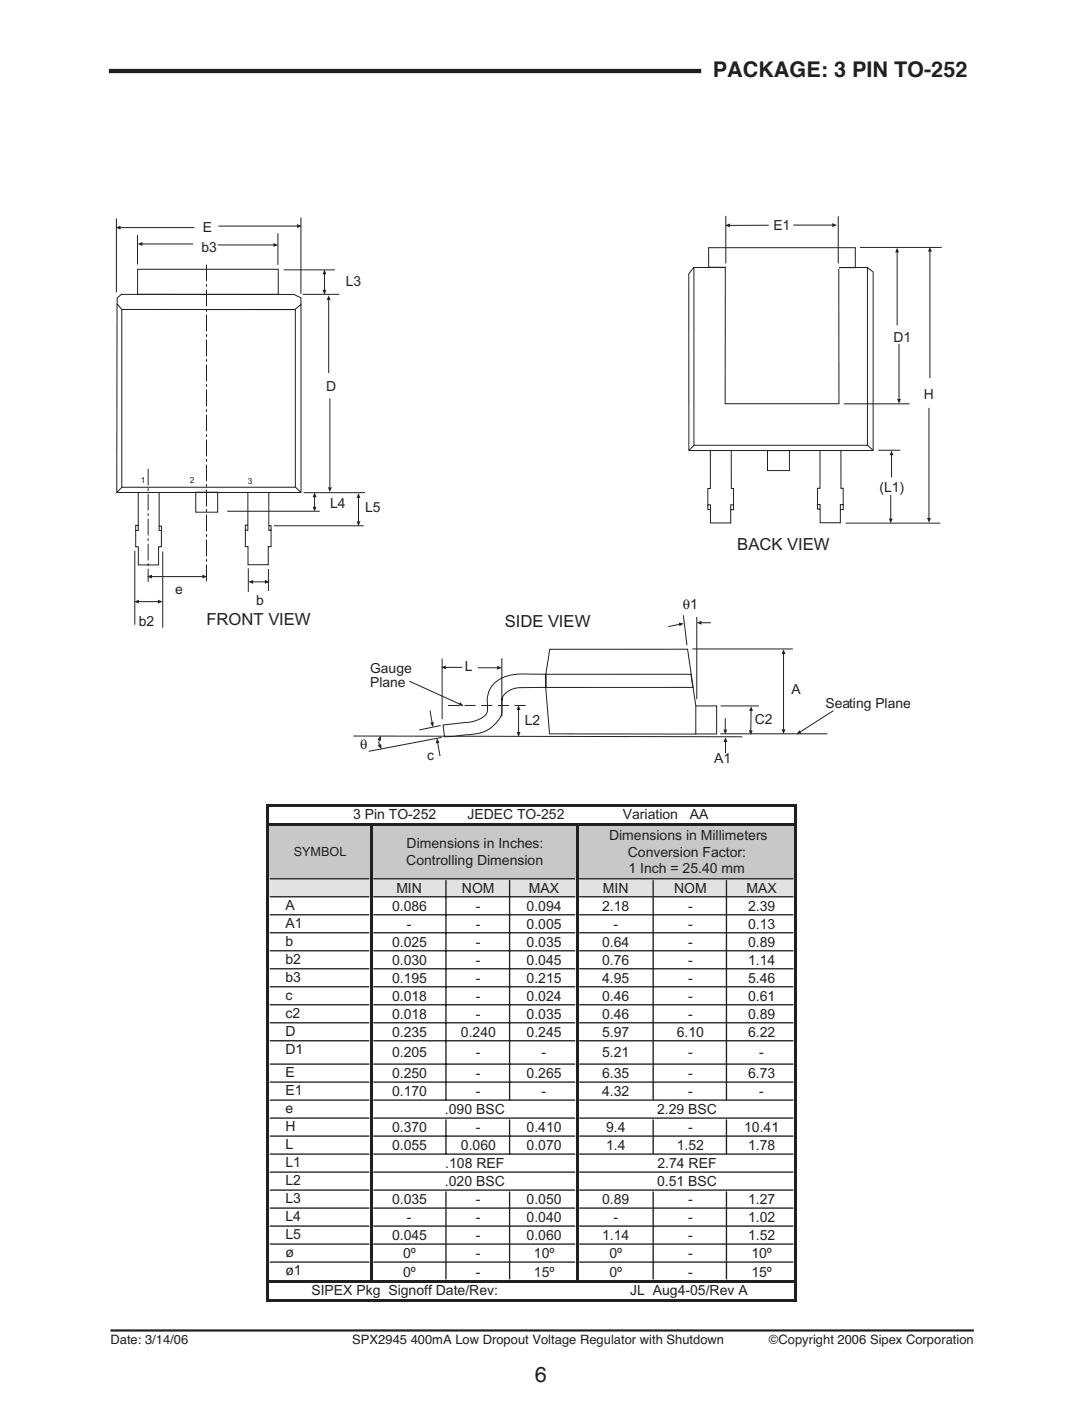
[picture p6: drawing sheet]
<svg xmlns="http://www.w3.org/2000/svg" width="178mm" height="229mm" viewBox="0 0 178 229" stroke-linecap="round" stroke-linejoin="round" font-family="sans-serif">
<path d="M18 217.1h141" fill="none" stroke="#231f20" stroke-width=".36"/>
<path d="M17.8 11.6h96.7" fill="none" stroke="#231f20" stroke-width=".7" stroke-linecap="butt"/>
<path d="M22.5 38.4v4.8M23.2 39.8h8.3M45.4 38.1v5.1M19.9 79.5l-.8 .8M48.2 79.5l.9 .8M32 80.3h3.5v3.3h-3.5z" fill="none" stroke="#231f20" stroke-width=".16"/>
<path d="M33.7 43.2v51.7" fill="none" stroke="#231f20" stroke-width=".16" stroke-dasharray="2.7 .5 .5 .5" stroke-linecap="butt"/>
<path d="M22.5 39.8l.7-.3v.6z" fill="#231f20"/>
<path d="M35.5 40h9.2" fill="none" stroke="#231f20" stroke-width=".16"/>
<path d="M44.6 39.7l.8 .3-.8 .3z" fill="#231f20"/>
<path d="M49.4 48h6M53.7 48.9v12M49.6 80.4h10" fill="none" stroke="#231f20" stroke-width=".16"/>
<path d="M53.7 48.2l.3 .8h-.6z" fill="#231f20"/>
<path d="M53.9 65v14.6" fill="none" stroke="#231f20" stroke-width=".16"/>
<path d="M53.5 79.5h.7l-.3 .8z" fill="#231f20"/>
<path d="M19 35.6v12.1M19.6 37.1h12.1M49.1 35.5v12.4M19.1 49.6v30.8h30v-30.7M19.1 48.6l.7-.6h28.2l1.1 .6v1.1l-1 .8h-28.2l-.8-.9zM19.9 50.5h28.3v29h-28.3zM22.5 43.9h22.9v4.1h-22.9z" fill="none" stroke="#231f20" stroke-width=".16"/>
<path d="M18.9 37.1l.8-.3v.7z" fill="#231f20"/>
<path d="M35.7 36.9h12.9" fill="none" stroke="#231f20" stroke-width=".16"/>
<path d="M48.5 36.6l.8 .3-.8 .3z" fill="#231f20"/>
<path d="M46.3 44h8.4M53 44.7v2.7" fill="none" stroke="#231f20" stroke-width=".16"/>
<g fill="#231f20">
<path d="M53 44l.3 .7h-.6z"/>
<path d="M52.7 47.3h.6l-.3 .8z"/>
</g>
<path d="M22.6 80.4v6.2h-.4v2.6h.4v3h3.3v-3h.5v-2.6h-.4v-6.2M22.6 85.7h-.4v.9M26 85.9h.4v.7M37.1 83.4h15.1M40.5 85.7h-.4v.8M40.5 80.4v6.1h-.4v2.7h.4v2.9h3.3v-2.9h.5v-2.7h-.4v-6.1M43.9 85.8h.4v.7M51.4 81.1v1.6" fill="none" stroke="#231f20" stroke-width=".16"/>
<g fill="#231f20">
<path d="M51.4 80.4l.3 .7h-.7z"/>
<path d="M51.1 82.7h.6l-.3 .8z"/>
</g>
<path d="M24.2 76.5v18.4" fill="none" stroke="#231f20" stroke-width=".16" stroke-dasharray="2.7 .5 .5 .5" stroke-linecap="butt"/>
<path d="M24.8 94.1h8.3" fill="none" stroke="#231f20" stroke-width=".16"/>
<g fill="#231f20">
<path d="M24 94.1l.8-.3v.6z"/>
<path d="M33 93.8l.8 .3-.8 .3z"/>
</g>
<path d="M22 89.9v12M22.6 98.2h3.2M26.6 90v12.4" fill="none" stroke="#231f20" stroke-width=".16"/>
<g fill="#231f20">
<path d="M21.9 98.2l.8-.3v.6z"/>
<path d="M25.8 97.9l.8 .3-.8 .3z"/>
</g>
<path d="M40.5 92.7v3.9M43.3 94.9h-2M43.8 92.9v3.5" fill="none" stroke="#231f20" stroke-width=".16"/>
<g fill="#231f20">
<path d="M40.5 94.9l.8-.3v.7z"/>
<path d="M43.3 94.6l.7 .3-.7 .4z"/>
</g>
<path d="M44.7 85.8h14.7M58.5 81.2v3.9" fill="none" stroke="#231f20" stroke-width=".16"/>
<g fill="#231f20">
<path d="M58.5 80.5l.3 .7h-.6z"/>
<path d="M58.2 85.1h.6l-.3 .7z"/>
</g>
<path d="M140.4 40.4h13.4M146.5 41.1v12M113.3 72.7l-.8 .8M141.7 72.7l.8 .8" fill="none" stroke="#231f20" stroke-width=".16"/>
<path d="M146.5 40.4l.3 .8h-.6z" fill="#231f20"/>
<path d="M146.8 56.1v9" fill="none" stroke="#231f20" stroke-width=".16"/>
<path d="M146.5 65.1h.6l-.3 .8z" fill="#231f20"/>
<path d="M118.5 35.2v7.8M125.5 36.8h-6.4M136.9 35.3v7.7M113.3 43.6l-.8 1.1v28.8h30.1v-29.1l-1-.7M113.3 43.6h28.3v29.1h-28.3z" fill="none" stroke="#231f20" stroke-width=".16"/>
<path d="M118.4 36.8l.8-.3v.6z" fill="#231f20"/>
<path d="M129.5 36.7h6.4" fill="none" stroke="#231f20" stroke-width=".16"/>
<path d="M135.9 36.4l.8 .3-.8 .3z" fill="#231f20"/>
<path d="M115.7 40.4h23.9v3.3h-2.7l.1 22.2h-18.6v-22.3h-2.7zM116 73.5v6.2h-.4v2.7h.4v2.9h3.3v-2.9h.5v-2.7h-.4v-6.2M133.9 73.5v6.2h-.4v2.6h.4v3h3.3v-3h.5v-2.6h-.4v-6.2M137.8 65.9h10.7M115.6 82.4v.7h.4M119.8 82.4v.8h-.5M133.5 82.3v.8h.4M137.7 82.3v.8h-.5" fill="none" stroke="#231f20" stroke-width=".16"/>
<path d="M118.5 43.4h18.4v.4h-18.4z" fill="#fff"/>
<path d="M151.8 41v20.7" fill="none" stroke="#231f20" stroke-width=".16"/>
<path d="M151.8 40.3l.3 .8h-.6z" fill="#231f20"/>
<path d="M151.7 66.6v18" fill="none" stroke="#231f20" stroke-width=".16"/>
<path d="M151.4 84.5h.6l-.3 .8z" fill="#231f20"/>
<path d="M145.6 74.2v3.7M138.1 85.4h15.4" fill="none" stroke="#231f20" stroke-width=".16"/>
<path d="M145.6 73.5l.3 .8h-.6z" fill="#231f20"/>
<path d="M145.4 80.8v3.9" fill="none" stroke="#231f20" stroke-width=".16"/>
<path d="M145.1 84.6h.6l-.3 .8z" fill="#231f20"/>
<path d="M125.3 73.5h3.6v3.3h-3.6zM143.4 73.5h3.6M70.2 115.9l.4 2" fill="none" stroke="#231f20" stroke-width=".16"/>
<path d="M70.2 117.9l.7-.1-.2 .8z" fill="#231f20"/>
<path d="M71.5 121.2l.3 2.2" fill="none" stroke="#231f20" stroke-width=".16"/>
<path d="M71.3 120.5l.5 .7-.6 .1z" fill="#231f20"/>
<path d="M71.9 118.4l-3.5 .7M89.8 105.9h22.5l1.3 9.3v4.6l-23.9-.1-.6-7.5v-2.2zM113 105.9h16.4M117.7 115.2h6.2M122.6 116v3.2M57.7 120.1l63.5 .1M72.1 120.3l-11.9 2.3" fill="none" stroke="#231f20" stroke-width=".16"/>
<g fill="#231f20">
<path d="M122.6 115.2l.3 .8h-.6z"/>
<path d="M122.3 119.2h.6l-.3 .7z"/>
</g>
<path d="M127.9 106.7v12.4" fill="none" stroke="#231f20" stroke-width=".16"/>
<g fill="#231f20">
<path d="M127.9 105.9l.3 .8h-.6z"/>
<path d="M127.6 119h.6l-.3 .8z"/>
</g>
<path d="M136.1 116l-5.5 3.4" fill="none" stroke="#231f20" stroke-width=".16"/>
<path d="M130.5 119.1l.4 .6-.9 .1z" fill="#231f20"/>
<path d="M72.2 107.5v9.9M72.3 118.3l3.7-.4a4.4 4.4 0 0 0 3.5-1.5l.1-1.1a4.3 4.3 0 0 1 3.6-5.1l2.1-.2h3.8v2.2h-4.1a3.2 3.2 0 0 0-3 1.6l-.1 .7a4.1 4.1 0 0 1-.4 2.9 5.9 5.9 0 0 1-5.5 2.5l-3.4 .3zM84.7 115.8v3.7M89.1 110h23.7l.3 2.2h-24z" fill="none" stroke="#231f20" stroke-width=".16"/>
<path d="M73.1 115.1h13.5" fill="none" stroke="#231f20" stroke-width=".16" stroke-dasharray="1.8 .9" stroke-linecap="butt"/>
<g fill="#231f20">
<path d="M84.7 115.1l.3 .7h-.6z"/>
<path d="M84.4 119.5h.6l-.3 .7z"/>
</g>
<path d="M66.8 111.2l8.2 3.7" fill="none" stroke="#231f20" stroke-width=".16"/>
<path d="M75.1 114.6l.6 .6-.8-.1z" fill="#231f20"/>
<path d="M72.7 108.9h2.8M81.9 107.6v-.1v9.4M113.6 115.2h3.4v4.6h-3.4" fill="none" stroke="#231f20" stroke-width=".16"/>
<path d="M72 108.9l.8-.3v.6z" fill="#231f20"/>
<path d="M78 109h3.2" fill="none" stroke="#231f20" stroke-width=".16"/>
<path d="M81.2 108.6l.7 .4-.7 .3z" fill="#231f20"/>
<path d="M111.6 100.4l.6 4.9M113.8 100.7v13.4M114.5 101.6h1.6" fill="none" stroke="#231f20" stroke-width=".16"/>
<path d="M113.8 101.6l.7-.3v.6z" fill="#231f20"/>
<path d="M110.9 101.9l-1.8 .3" fill="none" stroke="#231f20" stroke-width=".16"/>
<path d="M110.8 101.6l.8 .1-.7 .5z" fill="#231f20"/>
<path d="M61.9 120.7v.4l.1 .5" fill="none" stroke="#231f20" stroke-width=".16"/>
<g fill="#231f20">
<path d="M62.2 120v.9l-.6-.2z"/>
<path d="M61.7 121.7l.5-.3 .1 .8z"/>
</g>
<path d="M117.6 119.7h17.5M118.4 117.2v1.9" fill="none" stroke="#231f20" stroke-width=".16"/>
<path d="M118.1 119.1h.6l-.3 .7z" fill="#231f20"/>
<path d="M118.5 121v1.9" fill="none" stroke="#231f20" stroke-width=".16"/>
<path d="M118.5 120.3l.3 .8h-.7z" fill="#231f20"/>
<path d="M43.7 134.6h86.2v8.8h-86.2z" fill="#c6c8ca"/>
<path d="M43.7 143.4h86.2v3h-86.2z" fill="#e1e2e3"/>
<path d="M43.7 131.2v81.3M43.9 131.4h85.7M43.9 134.6h86.2M60.6 134.8v74.5M94.2 134.8v74.5M129.9 131.2v3.2M129.9 134.8v77.2M43.9 209.1h85.7M43.9 212.2h86.2" fill="none" stroke="#231f20" stroke-width=".43"/>
<g fill="none" stroke="#231f20" stroke-width=".22">
<path d="M44 143.4h16.3M44 146.3h16.3M44 149.3h16.3M44 152.2h16.3M44 155.1h16.3M44 158.1h16.3M61 143.4h32.9M61 146.3h32.9M61 149.3h32.9M61 152.2h32.9M61 155.1h32.9M61 158.1h32.9"/>
<path d="M72.8 143.6v35.9M83.2 143.6v35.9M94.6 143.4h34.9M94.6 146.3h34.9M94.6 149.3h34.9M94.6 152.2h34.9M94.6 155.1h34.9M94.6 158.1h34.9M106.6 143.6v35.9M118.6 143.6v35.9M44 161h16.3M44 163.9h16.3"/>
<path d="M44 166.9h16.3M44 169.8h16.3M44 173.6h16.3M44 176.6h16.3M44 179.5h16.3M61 161h32.9M61 163.9h32.9M61 166.9h32.9M61 169.8h32.9M61 173.6h32.9M61 176.6h32.9M61 179.5h32.9"/>
<path d="M94.6 161h34.9M94.6 163.9h34.9M94.6 166.9h34.9M94.6 169.8h34.9M94.6 173.6h34.9M94.6 176.6h34.9M94.6 179.5h34.9M44 182.4h16.3M44 185.4h16.3M44 188.3h16.3M44 191.3h16.3M44 194.2h16.3"/>
<path d="M44 197.1h16.3M61 182.4h32.9M61 185.4h32.9M61 188.3h32.9M61 191.3h32.9M61 194.2h32.9M61 197.1h32.9M72.8 182.7v5.6M72.8 194.4v14.4M83.2 182.7v5.6M83.2 194.4v14.4M94.6 182.4h34.9"/>
<path d="M94.6 185.4h34.9M94.6 188.3h34.9M94.6 191.3h34.9M94.6 194.2h34.9M94.6 197.1h34.9M106.6 182.7v5.6M106.6 194.4v14.4M118.6 182.7v5.6M118.6 194.4v14.4M44 200.1h16.3M44 203h16.3M44 205.9h16.3"/>
<path d="M61 200.1h32.9M61 203h32.9M61 205.9h32.9M94.6 200.1h34.9M94.6 203h34.9M94.6 205.9h34.9"/>
</g>
<g font-size="3.5" fill="#231f20">
<text x="116.4" y="12.5">PACKAGE: 3 PIN TO-252</text>
<text x="87.3" y="225.6">6</text>
</g>
<g font-size="2.7" fill="#231f20">
<text x="120.4" y="89.8">BACK VIEW</text>
<text x="33.7" y="102">FRONT VIEW</text>
<text x="82.4" y="102.3">SIDE VIEW</text>
</g>
<g font-size="2.3" fill="#231f20">
<text x="32.9" y="41.2">b3</text>
<text x="33.1" y="37.8">E</text>
<text x="126.3" y="37.5">E1</text>
<text x="56.5" y="46.7">L3</text>
<text x="145.9" y="55.7">D1</text>
<text x="53.3" y="63.9">D</text>
<text x="150.8" y="65.1">H</text>
<text x="53.9" y="82.9">L4</text>
<text x="59.6" y="83.6">L5</text>
<text x="143.6" y="80.2">(L1)</text>
<text x="28.6" y="96.9">e</text>
<text x="41.8" y="98.7">b</text>
<text x="111.5" y="99.4">θ1</text>
<text x="22.7" y="102.2">b2</text>
<text x="60.4" y="109.9">Gauge</text>
<text x="60.4" y="112.1">Plane</text>
<text x="75.9" y="109.6">L</text>
<text x="129.2" y="113.3">A</text>
<text x="85.7" y="118.3">L2</text>
<text x="123.2" y="118.1">C2</text>
<text x="134.8" y="115.6">Seating Plane</text>
<text x="58.8" y="122.2">θ</text>
<text x="69.8" y="124">c</text>
<text x="116.6" y="124.5">A1</text>
<text x="57.6" y="133.7">3 Pin TO-252</text>
<text x="76.3" y="133.7">JEDEC TO-252</text>
<text x="99.4" y="137.1">Dimensions in Millimeters</text>
<text x="101.7" y="133.7">Variation</text>
<text x="112.6" y="133.7">AA</text>
<text x="66.3" y="141.2">Controlling Dimension</text>
<text x="66.4" y="138.4">Dimensions in Inches:</text>
<text x="102.5" y="139.8">Conversion Factor:</text>
<text x="102.6" y="142.5">1 Inch = 25.40 mm</text>
<text x="46.6" y="148.5">A</text>
<text x="64" y="148.6">0.086</text>
<text x="64.7" y="145.7">MIN</text>
<text x="75.4" y="145.7">NOM</text>
<text x="77.7" y="148.6">-</text>
<text x="86" y="148.6">0.094</text>
<text x="86.4" y="145.7">MAX</text>
<text x="98.3" y="148.6">2.18</text>
<text x="98.4" y="145.7">MIN</text>
<text x="110.1" y="145.7">NOM</text>
<text x="112.4" y="148.6">-</text>
<text x="121.9" y="145.7">MAX</text>
<text x="122.1" y="148.6">2.39</text>
<text x="46.6" y="151.4">A1</text>
<text x="46.6" y="154.4">b</text>
<text x="64" y="154.5">0.025</text>
<text x="66.5" y="151.5">-</text>
<text x="77.7" y="151.5">-</text>
<text x="77.7" y="154.5">-</text>
<text x="86" y="151.5">0.005</text>
<text x="86" y="154.5">0.035</text>
<text x="98.3" y="154.5">0.64</text>
<text x="100.2" y="151.5">-</text>
<text x="112.4" y="151.5">-</text>
<text x="112.4" y="154.5">-</text>
<text x="122.1" y="151.5">0.13</text>
<text x="122.1" y="154.5">0.89</text>
<text x="46.6" y="157.3">b2</text>
<text x="46.6" y="160.2">b3</text>
<text x="64" y="157.4">0.030</text>
<text x="64" y="160.4">0.195</text>
<text x="77.7" y="157.4">-</text>
<text x="77.7" y="160.4">-</text>
<text x="86" y="157.4">0.045</text>
<text x="86" y="160.4">0.215</text>
<text x="98.3" y="157.4">0.76</text>
<text x="98.3" y="160.4">4.95</text>
<text x="112.4" y="157.4">-</text>
<text x="112.4" y="160.4">-</text>
<text x="122.1" y="157.4">1.14</text>
<text x="122.1" y="160.4">5.46</text>
<text x="46.6" y="163.2">c</text>
<text x="46.6" y="166.1">c2</text>
<text x="64" y="163.3">0.018</text>
<text x="64" y="166.2">0.018</text>
<text x="77.7" y="163.3">-</text>
<text x="77.7" y="166.2">-</text>
<text x="86" y="163.3">0.024</text>
<text x="86" y="166.2">0.035</text>
<text x="98.3" y="163.3">0.46</text>
<text x="98.3" y="166.2">0.46</text>
<text x="112.4" y="163.3">-</text>
<text x="112.4" y="166.2">-</text>
<text x="122.1" y="163.3">0.61</text>
<text x="122.1" y="166.2">0.89</text>
<text x="46.6" y="169.1">D</text>
<text x="46.6" y="172">D1</text>
<text x="64" y="169.2">0.235</text>
<text x="64" y="172.5">0.205</text>
<text x="75.3" y="169.2">0.240</text>
<text x="77.7" y="172.5">-</text>
<text x="86" y="169.2">0.245</text>
<text x="88.4" y="172.5">-</text>
<text x="98.3" y="172.5">5.21</text>
<text x="98.3" y="169.2">5.97</text>
<text x="110.5" y="169.2">6.10</text>
<text x="112.4" y="172.5">-</text>
<text x="122.1" y="169.2">6.22</text>
<text x="123.9" y="172.5">-</text>
<text x="46.6" y="175.8">E</text>
<text x="46.6" y="178.7">E1</text>
<text x="64" y="175.9">0.250</text>
<text x="64" y="178.8">0.170</text>
<text x="77.7" y="175.9">-</text>
<text x="77.7" y="178.8">-</text>
<text x="86" y="175.9">0.265</text>
<text x="88.4" y="178.8">-</text>
<text x="98.3" y="175.9">6.35</text>
<text x="98.3" y="178.8">4.32</text>
<text x="112.4" y="175.9">-</text>
<text x="112.4" y="178.8">-</text>
<text x="122.1" y="175.9">6.73</text>
<text x="123.9" y="178.8">-</text>
<text x="46.6" y="181.7">e</text>
<text x="46.6" y="184.6">H</text>
<text x="64" y="184.7">0.370</text>
<text x="72.7" y="181.8">.090 BSC</text>
<text x="77.7" y="184.7">-</text>
<text x="86" y="184.7">0.410</text>
<text x="99" y="184.7">9.4</text>
<text x="107.3" y="181.8">2.29 BSC</text>
<text x="112.4" y="184.7">-</text>
<text x="121.5" y="184.7">10.41</text>
<text x="46.6" y="187.6">L</text>
<text x="46.6" y="190.5">L1</text>
<text x="64" y="187.7">0.055</text>
<text x="72.7" y="190.6">.108 REF</text>
<text x="75.3" y="187.7">0.060</text>
<text x="86" y="187.7">0.070</text>
<text x="99" y="187.7">1.4</text>
<text x="107.3" y="190.6">2.74 REF</text>
<text x="110.5" y="187.7">1.52</text>
<text x="122.1" y="187.7">1.78</text>
<text x="46.6" y="193.4">L2</text>
<text x="46.6" y="196.4">L3</text>
<text x="64" y="196.5">0.035</text>
<text x="72.7" y="193.5">.020 BSC</text>
<text x="77.7" y="196.5">-</text>
<text x="86" y="196.5">0.050</text>
<text x="98.3" y="196.5">0.89</text>
<text x="107.3" y="193.5">0.51 BSC</text>
<text x="112.4" y="196.5">-</text>
<text x="122.1" y="196.5">1.27</text>
<text x="46.6" y="199.3">L4</text>
<text x="46.6" y="202.2">L5</text>
<text x="64" y="202.3">0.045</text>
<text x="66.5" y="199.4">-</text>
<text x="77.7" y="199.4">-</text>
<text x="77.7" y="202.3">-</text>
<text x="86" y="199.4">0.040</text>
<text x="86" y="202.3">0.060</text>
<text x="98.3" y="202.3">1.14</text>
<text x="100.2" y="199.4">-</text>
<text x="112.4" y="199.4">-</text>
<text x="112.4" y="202.3">-</text>
<text x="122.1" y="199.4">1.02</text>
<text x="122.1" y="202.3">1.52</text>
<text x="46.6" y="205.2">ø</text>
<text x="46.6" y="208.1">ø1</text>
<text x="65.8" y="205.3">0º</text>
<text x="65.8" y="208.3">0º</text>
<text x="77.7" y="205.3">-</text>
<text x="77.7" y="208.3">-</text>
<text x="87.2" y="205.3">10º</text>
<text x="87.2" y="208.3">15º</text>
<text x="99.5" y="205.3">0º</text>
<text x="99.5" y="208.3">0º</text>
<text x="112.4" y="205.3">-</text>
<text x="112.4" y="208.3">-</text>
<text x="122.7" y="205.3">10º</text>
<text x="122.7" y="208.3">15º</text>
<text x="50.8" y="211.4">SIPEX Pkg Signoff Date/Rev:</text>
<text x="102.9" y="211.4">JL Aug4-05/Rev A</text>
</g>
<g font-size="2.1" fill="#231f20">
<text x="48" y="139.6">SYMBOL</text>
<text x="18" y="219.4">Date: 3/14/06</text>
<text x="57.5" y="219.4">SPX2945 400mA Low Dropout Voltage Regulator with Shutdown</text>
<text x="125.5" y="219.4">©Copyright 2006 Sipex Corporation</text>
</g>
<g font-size="1.4" fill="#231f20">
<text x="23" y="78.8">1</text>
<text x="31" y="78.8">2</text>
<text x="40.4" y="79">3</text>
</g>
</svg>
